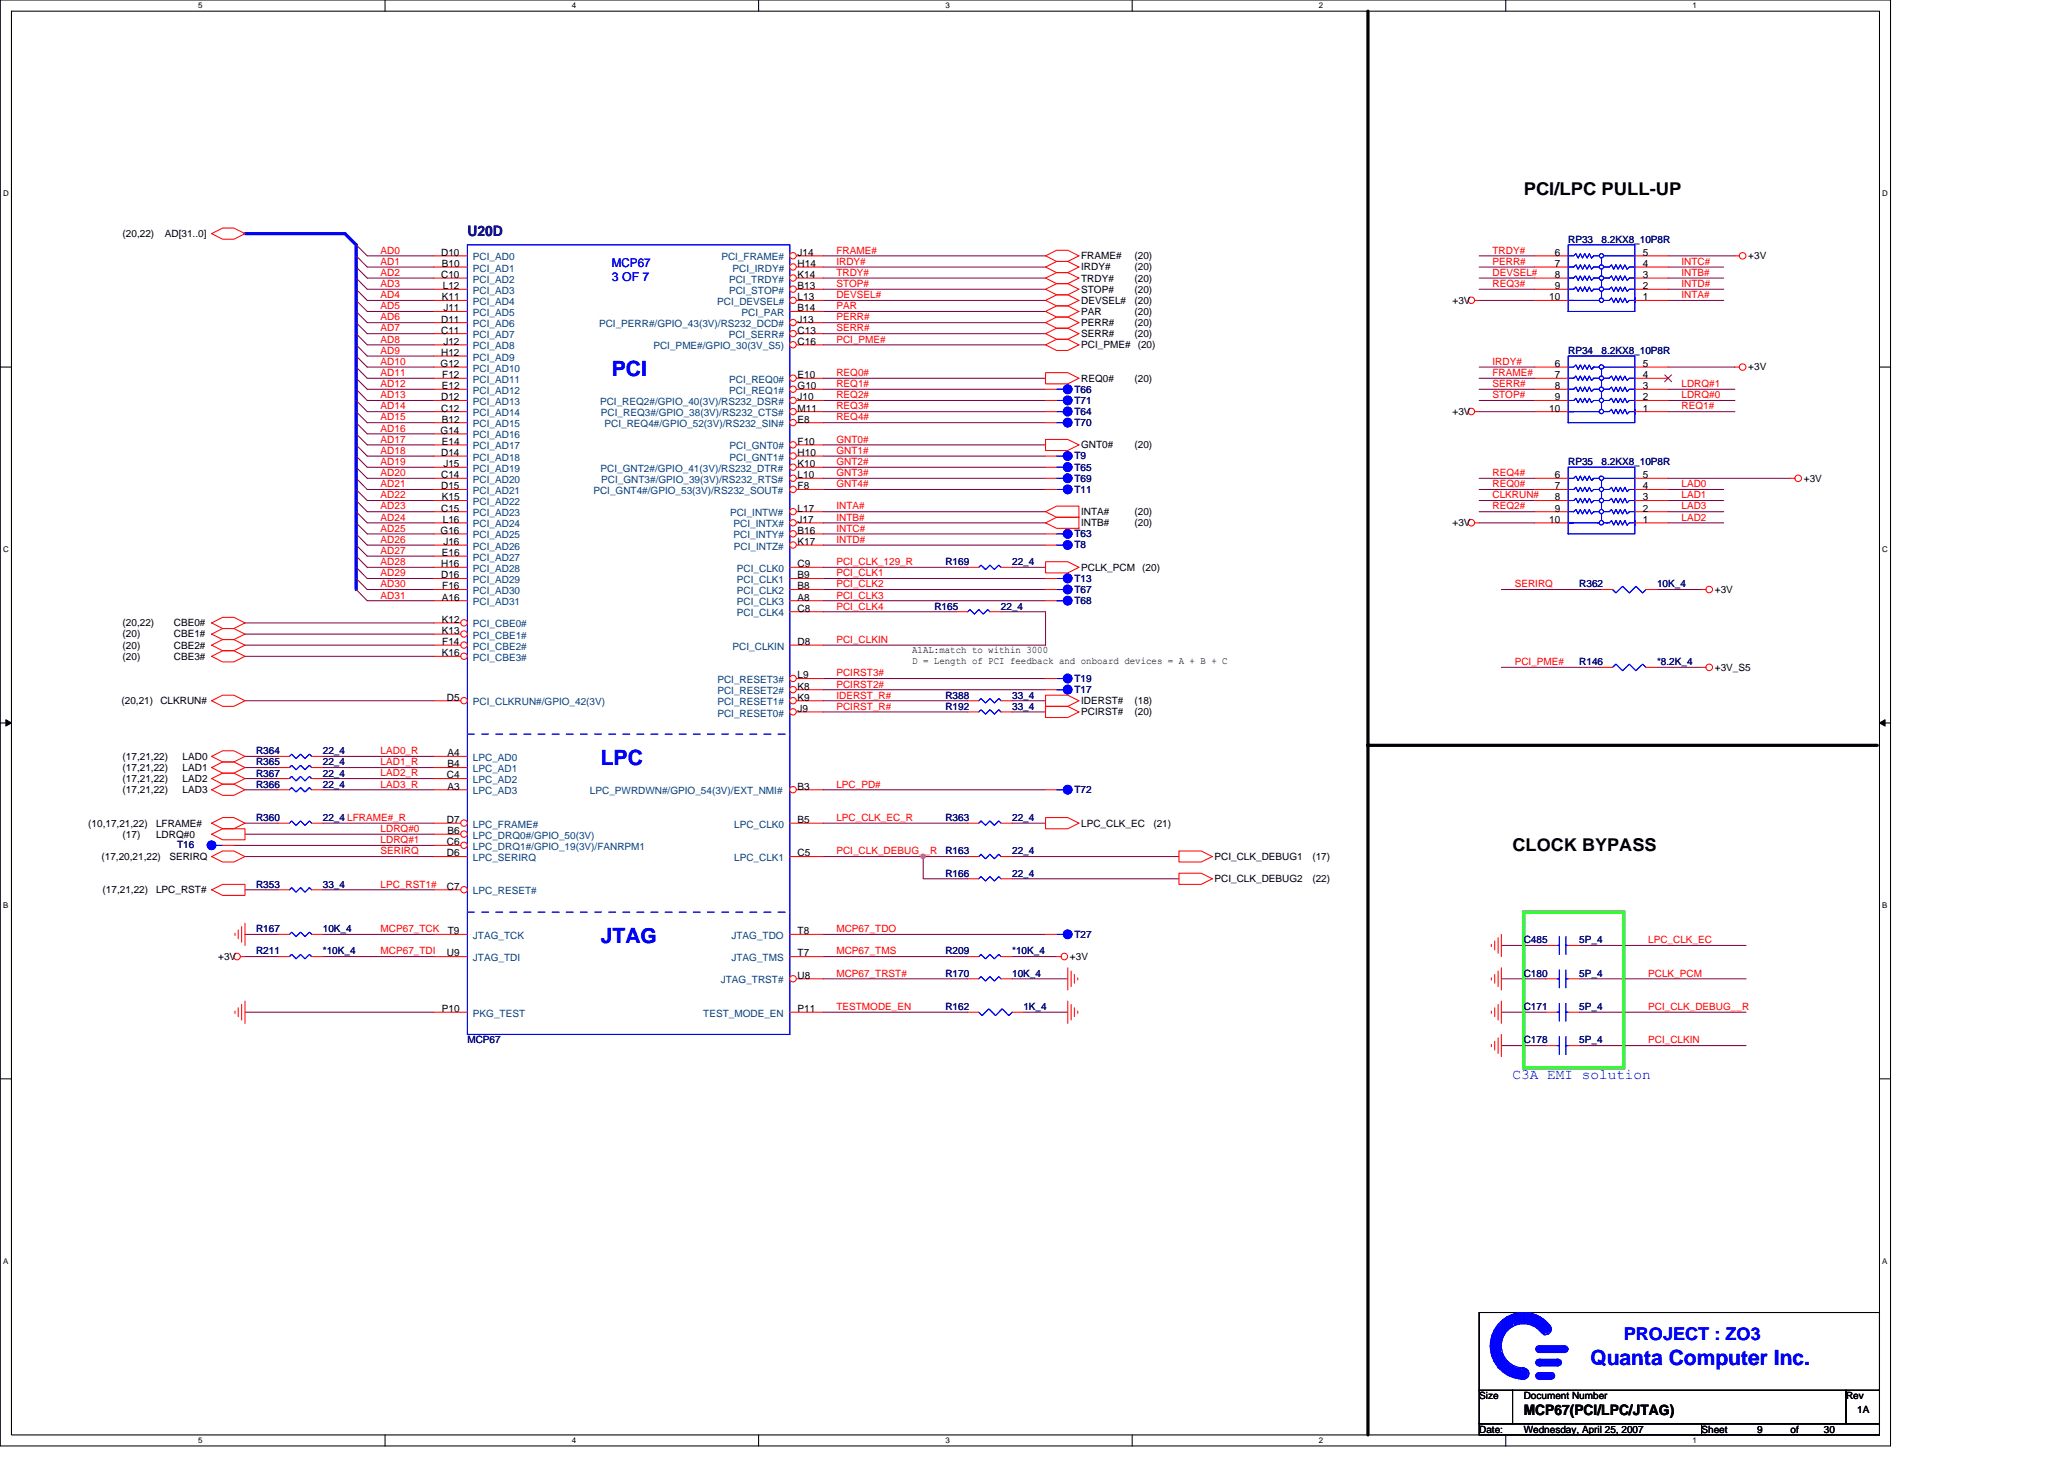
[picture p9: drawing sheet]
<svg xmlns="http://www.w3.org/2000/svg" width="297mm" height="210mm" viewBox="0 0 297 210" stroke-linecap="round" stroke-linejoin="round" font-family="sans-serif">
<path d="M0 0h272.1v208h-272.1zM1.6 1.6h268.9v204.8h-268.9z" fill="none" stroke="#000" stroke-width=".15"/>
<g fill="#fff">
<path d="M28.5 .2h.6v1.2h-.6z"/>
<path d="M28.5 206.6h.6v1.3h-.6z"/>
</g>
<path d="M55.4 0v1.6M55.4 206.4v1.6" fill="none" stroke="#000" stroke-width=".15"/>
<g fill="#fff">
<path d="M82.3 .2h.6v1.2h-.6z"/>
<path d="M82.3 206.6h.6v1.3h-.6z"/>
</g>
<path d="M109.2 0v1.6M109.2 206.4v1.6" fill="none" stroke="#000" stroke-width=".15"/>
<g fill="#fff">
<path d="M136.1 .2h.6v1.2h-.6z"/>
<path d="M136.1 206.6h.6v1.3h-.6z"/>
</g>
<path d="M162.9 0v1.6M162.9 206.4v1.6" fill="none" stroke="#000" stroke-width=".15"/>
<g fill="#fff">
<path d="M189.8 .2h.6v1.2h-.6z"/>
<path d="M189.8 206.6h.6v1.3h-.6z"/>
</g>
<path d="M216.7 0v1.6M216.7 206.4v1.6" fill="none" stroke="#000" stroke-width=".15"/>
<g fill="#fff">
<path d="M243.6 .2h.6v1.2h-.6z"/>
<path d="M243.6 206.6h.6v1.3h-.6z"/>
<path d="M.4 27.2h.8v1.3h-.8z"/>
<path d="M270.9 27.2h.8v1.3h-.8z"/>
<path d="M.4 78.4h.8v1.3h-.8z"/>
<path d="M270.9 78.4h.8v1.3h-.8z"/>
</g>
<path d="M0 52.8h1.6M270.5 52.8h1.6" fill="none" stroke="#000" stroke-width=".15"/>
<g fill="#fff">
<path d="M.4 129.6h.8v1.3h-.8z"/>
<path d="M270.9 129.6h.7v1.3h-.7z"/>
</g>
<path d="M0 104h1.6M270.5 104h1.6" fill="none" stroke="#000" stroke-width=".15"/>
<path d="M.8 103.5l.8 .5-.8 .5zM270.5 104l.8-.5v1z" fill="#000" stroke="#000" stroke-width=".14"/>
<g fill="#fff">
<path d="M.4 180.8h.8v1.3h-.8z"/>
<path d="M270.9 180.8h.7v1.3h-.7z"/>
</g>
<path d="M0 155.2h1.6M270.5 155.2h1.6M212.9 188.8h57.6v11.2h-57.6zM212.9 204.8h32v1.6h-32zM212.9 200h4.8v4.8h-4.8zM217.7 200h48v4.8h-48zM244.9 204.8h25.6v1.6h-25.6zM265.7 200h4.8v4.8h-4.8z" fill="none" stroke="#000" stroke-width=".15"/>
<g fill="none" stroke="#800040" stroke-width=".15">
<path d="M51.3 38.4l1.5 1.6h9.7M51.3 36.8l1.5 1.6h9.7M51.3 35.2l1.5 1.6h9.7M118.5 38.4h32M118.5 36.8h32M212.9 38.4h8M212.9 36.8h8M240.1 38.4h8M240.1 36.8h9.6M51.3 41.6l1.5 1.6h9.7M51.3 40l1.5 1.6h9.7M51.3 48l1.5 1.6h9.7"/>
<path d="M51.3 59.2l1.5 1.6h9.7M51.3 54.4l1.5 1.6h9.7M51.3 44.8l1.5 1.6h9.7M51.3 56l1.5 1.6h9.7M51.3 46.4l1.5 1.6h9.7M51.3 52.8l1.5 1.6h9.7M51.3 51.2l1.5 1.6h9.7M51.3 43.2l1.5 1.6h9.7M51.3 57.6l1.5 1.6h9.7M51.3 49.6l1.5 1.6h9.7M118.5 43.2h32M118.5 41.6h32"/>
<path d="M118.5 40h32M118.5 49.6h32M118.5 56h32M118.5 46.4h32M118.5 57.6h32M118.5 48h32M118.5 54.4h32M118.5 44.8h32M118.5 59.2h32M212.9 43.2h8M212.9 41.6h8M212.9 40h8"/>
<path d="M212.9 56h8M212.9 57.6h8M212.9 54.4h8M212.9 52.8h8M212.9 59.2h8M240.1 43.2h8M240.1 41.6h8M240.1 40h8M240.1 56h9.6M240.1 57.6h9.6M240.1 52.8h9.6M240.1 59.2h9.6"/>
<path d="M51.3 64l1.5 1.6h9.7M51.3 62.4l1.5 1.6h9.7M51.3 68.8l1.5 1.6h9.7M51.3 60.8l1.5 1.6h9.7M51.3 65.6l1.5 1.6h9.7M51.3 76.8l1.5 1.6h9.7M51.3 72l1.5 1.6h9.7M51.3 73.6l1.5 1.6h9.7M51.3 75.2l1.5 1.6h9.7M51.3 70.4l1.5 1.6h9.7M51.3 67.2l1.5 1.6h9.7M51.3 78.4l1.5 1.6h9.7"/>
<path d="M118.5 65.6h32M118.5 64h32M118.5 70.4h32M118.5 67.2h32M118.5 60.8h32M118.5 78.4h32M118.5 73.6h32M118.5 75.2h32M118.5 76.8h32M118.5 68.8h32M212.9 70.4h8M212.9 73.6h8"/>
<path d="M212.9 75.2h8M212.9 72h8M212.9 68.8h8M240.1 70.4h8M240.1 73.6h8M240.1 75.2h8M240.1 72h8M240.1 68.8h17.6M35.3 94.4h27.2M35.3 92.8h27.2M35.3 91.2h27.2M35.3 89.6h27.2"/>
<path d="M51.3 81.6l1.5 1.6h9.7M51.3 80l1.5 1.6h9.7M51.3 84.8l1.5 1.6h9.7M51.3 83.2l1.5 1.6h9.7M118.5 88h19.2M118.5 83.2h32M118.5 97.6h32M118.5 81.6h20.8M118.5 99.2h32M118.5 86.4h32M118.5 84.8h32M144.1 88h6.4v4.8h-32"/>
<path d="M145.7 81.6h4.8M216.1 96h14.4M216.1 84.8h14.4M238.5 96h6.4M238.5 84.8h6.4M35.3 110.4h4.7M35.3 100.8h27.2M35.3 113.6h4.7M35.3 118.4h4.7M35.3 112h4.7M35.3 108.8h4.7M46.5 110.4h16"/>
<path d="M46.5 113.6h16M46.5 118.4h16M46.5 112h16M46.5 108.8h16M118.5 100.8h20.8M118.5 113.6h32M118.5 118.4h20.8M118.5 102.4h20.8M145.7 100.8h4.8M145.7 118.4h4.8M145.7 102.4h4.8M33.7 121.6h28.8"/>
<path d="M35.3 123.2h27.2M35.3 134.4h4.7M35.3 120h27.2M35.3 137.6h4.7M35.3 128h4.7M46.5 134.4h16M46.5 137.6h16M46.5 128h16M118.5 123.2h14.4M118.5 134.4h32M118.5 137.6h20.8M139.3 123.2h-6.4v3.2h6.4"/>
<path d="M145.7 123.2h24M145.7 137.6h6.4M145.7 126.4h24M216.1 136h6.4M227.3 136h24M35.3 145.6h27.2M118.5 145.6h20.8M118.5 140.8h20.8M145.7 140.8h8M147.3 145.6h6.4M216.1 150.4h6.4M216.1 145.6h6.4"/>
<path d="M216.1 140.8h6.4M227.3 150.4h24M227.3 145.6h24M227.3 140.8h24"/>
</g>
<path d="M35.3 33.6h14.4l1.6 1.6v49.6" fill="none" stroke="#00f" stroke-width=".47"/>
<circle cx="132.8" cy="123.2" r=".32" fill="#f0f" stroke="#f0f" stroke-width=".15"/>
<g fill="none" stroke="#f00" stroke-width=".15">
<path d="M30.5 33.6l1.5-.8h1.7l1.6 .8-1.6 .8h-1.7zM62.5 36.8h4.8M62.5 38.4h4.8M150.5 38.4l1.6-.8h1.6l1.6 .8-1.6 .8h-1.6zM150.5 36.8l1.6-.8h1.6l1.6 .8-1.6 .8h-1.6zM220.9 36.8h4.8M220.9 38.4h4.8M235.3 36.8h4.8M235.3 38.4h4.8M249.7 36.8h.6M62.5 43.2h4.8M62.5 59.2h4.8"/>
<path d="M62.5 52.8h4.8M62.5 57.6h4.8M62.5 41.6h4.8M62.5 40h4.8M62.5 56h4.8M62.5 54.4h4.8M62.5 44.8h4.8M62.5 46.4h4.8M62.5 48h4.8M62.5 49.6h4.8M62.5 51.2h4.8M150.5 49.6l1.6-.8h1.6l1.6 .8-1.6 .8h-1.6z"/>
<path d="M150.5 43.2l1.6-.8h1.6l1.6 .8-1.6 .8h-1.6zM150.5 40l1.6-.8h1.6l1.6 .8-1.6 .8h-1.6zM150.5 44.8l1.6-.8h1.6l1.6 .8-1.6 .8h-1.6zM150.5 53.6h3.2l1.6 .8-1.6 .8h-3.2zM150.5 41.6l1.6-.8h1.6l1.6 .8-1.6 .8h-1.6zM150.5 48l1.6-.8h1.6l1.6 .8-1.6 .8h-1.6zM150.5 46.4l1.6-.8h1.6l1.6 .8-1.6 .8h-1.6zM150.5 57.6h1.6M150.5 56h1.6M212.2 43.2h.7M212.2 59.2h.7M220.9 43.2h4.8"/>
<path d="M220.9 59.2h4.8M220.9 52.8h4.8M220.9 57.6h4.8M220.9 41.6h4.8M220.9 40h4.8M220.9 56h4.8M220.9 54.4h4.8M235.3 43.2h4.8M235.3 59.2h4.8M235.3 52.8h4.8M235.3 57.6h4.8M235.3 41.6h4.8"/>
<path d="M235.3 40h4.8M235.3 56h4.8M235.3 54.4h4.8M249.7 52.8h.6M62.5 68.8h4.8M62.5 75.2h4.8M62.5 78.4h4.8M62.5 73.6h4.8M62.5 72h4.8M62.5 70.4h4.8M62.5 76.8h4.8M62.5 60.8h4.8"/>
<path d="M62.5 65.6h4.8M62.5 62.4h4.8M62.5 64h4.8M62.5 67.2h4.8M150.5 73.6l1.6-.8h3.2v1.6h-3.2zM150.5 63.2h3.2l1.6 .8-1.6 .8h-3.2zM150.5 75.2l1.6-.8h3.2v1.6h-3.2zM150.5 68.8h1.6M150.5 78.4h1.6M150.5 76.8h1.6M150.5 60.8h1.6M150.5 65.6h1.6"/>
<path d="M212.2 75.2h.7M220.9 68.8h4.8M220.9 75.2h4.8M220.9 73.6h4.8M220.9 72h4.8M220.9 70.4h4.8M235.3 68.8h4.8M235.3 75.2h4.8M235.3 73.6h4.8M235.3 72h4.8M235.3 70.4h4.8M257.7 68.8h.6"/>
<path d="M30.5 89.6l1.5-.8h1.7l1.6 .8-1.6 .8h-1.7zM30.5 91.2l1.5-.8h1.7l1.6 .8-1.6 .8h-1.7zM30.5 92.8l1.5-.8h1.7l1.6 .8-1.6 .8h-1.7zM30.5 94.4l1.5-.8h1.7l1.6 .8-1.6 .8h-1.7zM62.5 84.8h4.8M62.5 83.2h4.8M62.5 80h4.8M62.5 81.6h4.8M62.5 86.4h4.8M150.5 80.8h3.2l1.6 .8-1.6 .8h-3.2zM150.5 97.6h1.6M150.5 83.2h1.6"/>
<path d="M230.5 96h1.6M236.9 96h1.6M244.9 96h.6M244.9 84.8h.6M30.5 112l1.5-.8h1.7l1.6 .8-1.6 .8h-1.7zM30.5 108.8l1.5-.8h1.7l1.6 .8-1.6 .8h-1.7zM30.5 113.6l1.5-.8h1.7l1.6 .8-1.6 .8h-1.7zM30.5 118.4l1.5-.8h1.7l1.6 .8-1.6 .8h-1.7zM30.5 100.8l1.5-.8h1.7l1.6 .8-1.6 .8h-1.7zM30.5 110.4l1.5-.8h1.7l1.6 .8-1.6 .8h-1.7zM40 113.6h1.7M40 118.4h1.7"/>
<path d="M40 108.8h1.7M44.8 113.6h1.7M44.8 118.4h1.7M44.8 108.8h1.7M150.5 100h3.2l1.6 .8-1.6 .8h-3.2zM150.5 101.6h3.2l1.6 .8-1.6 .8h-3.2zM150.5 117.6h3.2l1.6 .8-1.6 .8h-3.2zM150.5 113.6h1.6M30.5 128l1.5-.8h3.3v1.6h-3.3zM30.5 123.2l1.5-.8h1.7l1.6 .8-1.6 .8h-1.7zM30.5 120l1.5-.8h3.3v1.6h-3.3zM32 121.6h1.7"/>
<path d="M33.8 134.3v.3M34.3 133.8v1.3M34.6 137.6h.7M34.8 133.3v2.3M35.3 132.8v3.2M40 134.4h1.7M44.8 134.4h1.7M139.3 123.2h1.6M139.3 126.4h1.6M144.1 123.2h1.6M144.1 126.4h1.6M152.1 137.6h.6"/>
<path d="M153.7 139.2v3.2M154.2 139.7v2.2M169.7 122.4h3.2l1.6 .8-1.6 .8h-3.2zM169.7 125.6h3.2l1.6 .8-1.6 .8h-3.2zM214.6 135.9v.3M215.1 135.4v1.3M215.6 134.9v2.2M215.6 139.7v2.2M216.1 134.4v3.2M216.1 139.2v3.2M222.5 136h1.6M225.7 136h1.6"/>
<path d="M33.8 145.5v.3M34.3 145v1.3M34.8 144.5v2.2M35.3 144v3.2M139.3 140.8h1.6M139.3 145.6h1.6M144.1 140.8h1.6M145.7 145.6h1.6M153.7 144v3.2M154.2 144.5v2.2M154.6 140.2v1.3M154.6 145v1.3"/>
<path d="M155.1 140.7v.3M155.1 145.5v.3M214.6 140.7v.3M214.6 145.5v.3M214.6 150.3v.3M215.1 140.2v1.3M215.1 145v1.3M215.1 149.8v1.3M215.6 144.5v2.2M215.6 149.3v2.3M216.1 144v3.2M216.1 148.8v3.2"/>
<circle cx="250.8" cy="36.8" r=".47"/>
<circle cx="211.7" cy="43.2" r=".47"/>
<circle cx="211.7" cy="59.2" r=".47"/>
<circle cx="250.8" cy="52.8" r=".47"/>
<circle cx="211.7" cy="75.2" r=".47"/>
<circle cx="258.8" cy="68.8" r=".47"/>
<circle cx="246" cy="96" r=".47"/>
<circle cx="246" cy="84.8" r=".47"/>
<circle cx="34.1" cy="137.6" r=".47"/>
<circle cx="153.2" cy="137.6" r=".47"/>
</g>
<path d="M196.9 1.6v204.8M196.9 107.2h73.3" fill="none" stroke="#000" stroke-width=".47"/>
<path d="M219.3 131.2h14.4v22.4h-14.4z" fill="none" stroke="#0f0" stroke-width=".47"/>
<g fill="#00f" stroke="#00f" stroke-width=".15">
<circle cx="153.7" cy="97.6" r=".62"/>
<circle cx="153.7" cy="83.2" r=".63"/>
<circle cx="153.7" cy="78.4" r=".62"/>
<circle cx="153.7" cy="68.8" r=".62"/>
<circle cx="153.7" cy="76.8" r=".62"/>
<circle cx="153.7" cy="57.6" r=".62"/>
<circle cx="153.7" cy="60.8" r=".62"/>
<circle cx="153.7" cy="56" r=".63"/>
<circle cx="153.7" cy="113.6" r=".62"/>
<circle cx="153.7" cy="65.6" r=".62"/>
<circle cx="30.4" cy="121.6" r=".62"/>
</g>
<g fill="none" stroke="#00f" stroke-width=".15">
<path d="M67.3 35.2h46.4v113.6h-46.4zM225.7 36.8h.8l.3-.3 .3 .6 .3-.6 .4 .6 .3-.6 .3 .6 .3-.6 .3 .6M225.7 38.4h.8l.3-.3 .3 .6 .3-.6 .4 .6 .3-.6 .3 .6 .3-.6 .3 .6 .4-.3h.8M225.7 35.2h9.6v9.6h-9.6zM229.4 36.8l-.4 .3 .4-.3h.8M230.5 37.1v1M230.5 38.7v1M230.8 38.4h.8l.3-.3 .3 .6 .4-.6 .3 .6 .3-.6 .3 .6 .3-.6 .4 .6 .3-.3h.8M230.8 36.8h4.5M152.1 57.6h.9M152.1 56h.9M225.7 40h.8l.3-.3 .3 .6 .3-.6 .4 .6 .3-.6 .3 .6 .3-.6 .3 .6 .4-.3h.8"/>
<path d="M225.7 41.6h.8l.3-.3 .3 .6 .3-.6 .4 .6 .3-.6 .3 .6 .3-.6 .3 .6 .4-.3h.8M225.7 52.8h.8l.3-.3 .3 .6 .3-.6 .4 .6 .3-.6 .3 .6 .3-.6 .3 .6M225.7 54.4h.8l.3-.3 .3 .6 .3-.6 .4 .6 .3-.6 .3 .6 .3-.6 .3 .6 .4-.3h.8M225.7 56h.8l.3-.3 .3 .6 .3-.6 .4 .6 .3-.6 .3 .6 .3-.6 .3 .6 .4-.3h.8M225.7 57.6h.8l.3-.3 .3 .6 .3-.6 .4 .6 .3-.6 .3 .6 .3-.6 .3 .6 .4-.3h.8M225.7 51.2h9.6v9.6h-9.6zM225.7 43.2h4.5M225.7 59.2h4.5M229.4 52.8l-.4 .3 .4-.3h.8M230.5 40.3v1M230.5 41.9v1M230.5 53.1v1"/>
<path d="M230.5 54.7v1M230.5 56.3v1M230.5 57.9v1M230.8 43.2h.8l.3-.3 .3 .6 .4-.6 .3 .6 .3-.6 .3 .6 .3-.6 .4 .6 .3-.3h.8v-.3v.6M230.8 41.6h.8l.3-.3 .3 .6 .4-.6 .3 .6 .3-.6 .3 .6 .3-.6 .4 .6 .3-.3h.8M230.8 40h.8l.3-.3 .3 .6 .4-.6 .3 .6 .3-.6 .3 .6 .3-.6 .4 .6 .3-.3h.8M230.8 59.2h.8l.3-.3 .3 .6 .4-.6 .3 .6 .3-.6 .3 .6 .3-.6 .4 .6 .3-.3h.8v-.3v.6M230.8 57.6h.8l.3-.3 .3 .6 .4-.6 .3 .6 .3-.6 .3 .6 .3-.6 .4 .6 .3-.3h.8M230.8 56h.8l.3-.3 .3 .6 .4-.6 .3 .6 .3-.6 .3 .6 .3-.6 .4 .6 .3-.3h.8M230.8 54.4h.8l.3-.3 .3 .6 .4-.6 .3 .6 .3-.6 .3 .6 .3-.6 .4 .6 .3-.3h.8M230.8 52.8h4.5M152.1 78.4h.9"/>
<path d="M152.1 68.8h.9M152.1 76.8h.9M152.1 60.8h.9M152.1 65.6h.9M225.7 68.8h.8l.3-.3 .3 .6 .3-.6 .4 .6 .3-.6 .3 .6 .3-.6 .3 .6M225.7 70.4h.8l.3-.3 .3 .6 .3-.6 .4 .6 .3-.6 .3 .6 .3-.6 .3 .6 .4-.3h.8M225.7 72h.8l.3-.3 .3 .6 .3-.6 .4 .6 .3-.6 .3 .6 .3-.6 .3 .6 .4-.3h.8M225.7 73.6h.8l.3-.3 .3 .6 .3-.6 .4 .6 .3-.6 .3 .6 .3-.6 .3 .6 .4-.3h.8M225.7 67.2h9.6v9.6h-9.6zM225.7 75.2h4.5M229.4 68.8l-.4 .3 .4-.3h.8M230.5 69.1v1"/>
<path d="M230.5 70.7v1M230.5 72.3v1M230.5 73.9v1M230.8 75.2h.8l.3-.3 .3 .6 .4-.6 .3 .6 .3-.6 .3 .6 .3-.6 .4 .6 .3-.3h.8v-.3v.6M230.8 73.6h.8l.3-.3 .3 .6 .4-.6 .3 .6 .3-.6 .3 .6 .3-.6 .4 .6 .3-.3h.8M230.8 72h.8l.3-.3 .3 .6 .4-.6 .3 .6 .3-.6 .3 .6 .3-.6 .4 .6 .3-.3h.8M230.8 70.4h.8l.3-.3 .3 .6 .4-.6 .3 .6 .3-.6 .3 .6 .3-.6 .4 .6 .3-.3h.8M230.8 68.8h4.5M152.1 97.6h.9M152.1 83.2h.9M232.1 96l.5-.5 .9 1 1-1 .9 1 1-1 .5 .5M41.7 113.6l.3-.3 .6 .6 .7-.6 .6 .6 .6-.6 .3 .3"/>
<path d="M41.7 118.4l.3-.3 .6 .6 .7-.6 .6 .6 .6-.6 .3 .3M41.7 108.8l.3-.3 .6 .6 .7-.6 .6 .6 .6-.6 .3 .3M152.1 113.6h.9M31.1 121.6h.9M41.7 134.4l.3-.3 .6 .6 .7-.6 .6 .6 .6-.6 .3 .3M140.9 123.2l.3-.3 .6 .6 .7-.6 .6 .6 .6-.6 .4 .3M140.9 126.4l.3-.3 .6 .6 .7-.6 .6 .6 .6-.6 .4 .3M224.1 136h.3M224.4 134.7v2.6M225.4 136h.3M225.4 134.7v2.6M140.9 140.8l.3-.3 .6 .6 .7-.6 .6 .6 .6-.6 .4 .3"/>
<path d="M140.9 145.6l.4 .5 1-1 1 1 .9-1 1 1 .5-.5M214.6 192.5v2.3l.2 .4v-3.2l.1-.3v4l.2 .2v-4.5l.2-.3v5.1l.1 .2v-5.5l.2-.1v6M215.7 196.8v-6.2l.2-.2v6.6h.2v-2.4l.1 .3v2.2l.2 .2v-2.1l.2 .4v1.9l.1 .1v-1.9l.2 .2v1.9h.1v-1.8l.2 .2v1.8h.2v-1.6l.1 .1v1.5l.2 .1v-1.6l.1 .2v1.4h.2v-1.3M216.1 190.1v2.7l.1-.4v-2.3l.2-.2v2.1l.2-.1v-2.1l.1-.2v2l.2-.2v-1.9h.1v1.7l.2-.1v-1.6l.2-.2v1.6l.1-.1v-1.5l.2-.2v1.7M217.8 189.1l.2-.1v1.6l-.2-.2zM218 196.7v.1h.2v1.3h.1v-1.3h.2v1.5h-.3l.4-1.5v1.5l.2-.2v-1.3l.1 .3v1.2h.2v-1.3h.2v1.3h.1v-1.3h.2v1.3l.1-.2v-1l.2 .2v.7M218 190.2l1.3-.3a3.6 3.6 0 0 1 3.1 1.8M218 189.8l1.3-.2a4 4 0 0 1 3.6 2.3M218 189.7l1.3-.2a4.1 4.1 0 0 1 3.6 2.1M218 189.5l1.3-.2a4.3 4.3 0 0 1 3.8 2.3M218 190.5l1.3-.2a3.4 3.4 0 0 1 2.9 1.8M218 190.3l1.3-.2a3.5 3.5 0 0 1 3.1 1.9"/>
<path d="M218 190l1.3-.2a3.8 3.8 0 0 1 3.4 2.1M218.1 189.3l1.2-.2a4.4 4.4 0 0 1 3.9 2.4M218.1 189.1l1.2-.1a4.6 4.6 0 0 1 3.9 2.3M218.2 189.1v1.3M221.2 193.8h4.3v.2h-4.5v.1h4.7l-.2 .2h-4.3l.2 .1h4.1M221.2 195.7h3.4v.2h-3.4l-.2 .1h3.7l-.1 .2h-3.6l.4 .2h3M221.2 197.6h2.4v.2h-2.6v.2h2.7l-.1 .1h-2.6l.4 .2h2.2M221.5 197.5h1.8M221.5 198.4h1.8M221.5 196.5h2.7M221.5 195.6h2.7M221.5 194.6h3.7"/>
<path d="M221.5 193.6h3.7M221.7 191.6a3.2 3.2 0 0 0-2.4-1.2 3.2 3.2 0 0 0-3.2 3.3v-.1a3.2 3.2 0 0 0 3.2 3.2M223 190.6a4.7 4.7 0 0 0-3.7-1.8 4.8 4.8 0 0 0-4.8 4.9v-.1a4.8 4.8 0 0 0 4.8 4.8"/>
<circle cx="230.5" cy="38.4" r=".31"/>
<circle cx="230.5" cy="36.8" r=".31"/>
<circle cx="230.5" cy="56" r=".32"/>
<circle cx="230.5" cy="43.2" r=".32"/>
<circle cx="230.5" cy="59.2" r=".32"/>
<circle cx="230.5" cy="40" r=".32"/>
<circle cx="230.5" cy="57.6" r=".31"/>
<circle cx="230.5" cy="41.6" r=".31"/>
<circle cx="230.5" cy="54.4" r=".31"/>
<circle cx="230.5" cy="52.8" r=".31"/>
<circle cx="230.5" cy="75.2" r=".32"/>
<circle cx="230.5" cy="72" r=".32"/>
<circle cx="230.5" cy="73.6" r=".31"/>
<circle cx="230.5" cy="70.4" r=".31"/>
<circle cx="230.5" cy="68.8" r=".31"/>
<circle cx="219.3" cy="197.6" r=".79"/>
<circle cx="221.5" cy="197.9" r=".47"/>
<circle cx="221.5" cy="194.1" r=".47"/>
<circle cx="221.5" cy="196" r=".47"/>
<circle cx="222.5" cy="191.2" r=".79"/>
<circle cx="223.3" cy="197.9" r=".47"/>
<circle cx="224.2" cy="196" r=".47"/>
<circle cx="225.2" cy="194.1" r=".47"/>
</g>
<path d="M239.6 53.9l1 1M240.6 53.9l-1 1" fill="none" stroke="#804000" stroke-width=".14"/>
<path d="M67.3 105.6h46.4M113.7 105.6h.1M67.3 131.2h46.4M113.7 131.2h.1" fill="none" stroke="#fff" stroke-width=".14" stroke-dasharray="1 1 1 1 1 1 1 1"/>
<path d="M67.3 105.6h46.4M113.7 105.6h.1M67.3 131.2h46.4M113.7 131.2h.1" fill="none" stroke="#00f" stroke-width=".14" stroke-dasharray="1 1 1 1 1 1 1 1"/>
<circle cx="66.8" cy="89.6" r=".46" fill="#fff" stroke="#f00" stroke-width=".15"/>
<path d="M62.5 89.6h3.8" fill="none" stroke="#f00" stroke-width=".15"/>
<circle cx="66.8" cy="91.2" r=".46" fill="#fff" stroke="#f00" stroke-width=".15"/>
<path d="M62.5 91.2h3.8" fill="none" stroke="#f00" stroke-width=".15"/>
<circle cx="66.8" cy="92.8" r=".46" fill="#fff" stroke="#f00" stroke-width=".15"/>
<path d="M62.5 92.8h3.8" fill="none" stroke="#f00" stroke-width=".15"/>
<circle cx="66.8" cy="94.4" r=".46" fill="#fff" stroke="#f00" stroke-width=".15"/>
<path d="M62.5 94.4h3.8" fill="none" stroke="#f00" stroke-width=".15"/>
<circle cx="114.1" cy="36.8" r=".46" fill="#fff" stroke="#f00" stroke-width=".15"/>
<path d="M114.6 36.8h3.9" fill="none" stroke="#f00" stroke-width=".15"/>
<circle cx="114.1" cy="38.4" r=".46" fill="#fff" stroke="#f00" stroke-width=".15"/>
<path d="M114.6 38.4h3.9" fill="none" stroke="#f00" stroke-width=".15"/>
<circle cx="114.1" cy="40" r=".46" fill="#fff" stroke="#f00" stroke-width=".15"/>
<path d="M114.6 40h3.9" fill="none" stroke="#f00" stroke-width=".15"/>
<circle cx="114.1" cy="41.6" r=".46" fill="#fff" stroke="#f00" stroke-width=".15"/>
<path d="M114.6 41.6h3.9" fill="none" stroke="#f00" stroke-width=".15"/>
<circle cx="114.1" cy="43.2" r=".46" fill="#fff" stroke="#f00" stroke-width=".15"/>
<path d="M113.7 44.8h4.8M114.6 43.2h3.9" fill="none" stroke="#f00" stroke-width=".15"/>
<circle cx="114.1" cy="46.4" r=".46" fill="#fff" stroke="#f00" stroke-width=".15"/>
<path d="M114.6 46.4h3.9" fill="none" stroke="#f00" stroke-width=".15"/>
<circle cx="114.1" cy="48" r=".46" fill="#fff" stroke="#f00" stroke-width=".15"/>
<path d="M114.6 48h3.9" fill="none" stroke="#f00" stroke-width=".15"/>
<circle cx="114.1" cy="49.6" r=".46" fill="#fff" stroke="#f00" stroke-width=".15"/>
<path d="M114.6 49.6h3.9" fill="none" stroke="#f00" stroke-width=".15"/>
<circle cx="66.8" cy="100.8" r=".46" fill="#fff" stroke="#f00" stroke-width=".15"/>
<path d="M62.5 100.8h3.8" fill="none" stroke="#f00" stroke-width=".15"/>
<circle cx="114.1" cy="54.4" r=".46" fill="#fff" stroke="#f00" stroke-width=".15"/>
<path d="M114.6 54.4h3.9" fill="none" stroke="#f00" stroke-width=".15"/>
<circle cx="114.1" cy="56" r=".46" fill="#fff" stroke="#f00" stroke-width=".15"/>
<path d="M114.6 56h3.9" fill="none" stroke="#f00" stroke-width=".15"/>
<circle cx="114.1" cy="57.6" r=".46" fill="#fff" stroke="#f00" stroke-width=".15"/>
<path d="M114.6 57.6h3.9" fill="none" stroke="#f00" stroke-width=".15"/>
<circle cx="114.1" cy="59.2" r=".46" fill="#fff" stroke="#f00" stroke-width=".15"/>
<path d="M114.6 59.2h3.9" fill="none" stroke="#f00" stroke-width=".15"/>
<circle cx="114.1" cy="60.8" r=".46" fill="#fff" stroke="#f00" stroke-width=".15"/>
<path d="M114.6 60.8h3.9" fill="none" stroke="#f00" stroke-width=".15"/>
<circle cx="114.1" cy="64" r=".46" fill="#fff" stroke="#f00" stroke-width=".15"/>
<path d="M114.6 64h3.9" fill="none" stroke="#f00" stroke-width=".15"/>
<circle cx="114.1" cy="65.6" r=".46" fill="#fff" stroke="#f00" stroke-width=".15"/>
<path d="M114.6 65.6h3.9" fill="none" stroke="#f00" stroke-width=".15"/>
<circle cx="114.1" cy="67.2" r=".46" fill="#fff" stroke="#f00" stroke-width=".15"/>
<path d="M114.6 67.2h3.9" fill="none" stroke="#f00" stroke-width=".15"/>
<circle cx="114.1" cy="68.8" r=".46" fill="#fff" stroke="#f00" stroke-width=".15"/>
<path d="M114.6 68.8h3.9" fill="none" stroke="#f00" stroke-width=".15"/>
<circle cx="114.1" cy="70.4" r=".46" fill="#fff" stroke="#f00" stroke-width=".15"/>
<path d="M114.6 70.4h3.9" fill="none" stroke="#f00" stroke-width=".15"/>
<circle cx="114.1" cy="73.6" r=".46" fill="#fff" stroke="#f00" stroke-width=".15"/>
<path d="M114.6 73.6h3.9" fill="none" stroke="#f00" stroke-width=".15"/>
<circle cx="114.1" cy="75.2" r=".46" fill="#fff" stroke="#f00" stroke-width=".15"/>
<path d="M114.6 75.2h3.9" fill="none" stroke="#f00" stroke-width=".15"/>
<circle cx="114.1" cy="76.8" r=".46" fill="#fff" stroke="#f00" stroke-width=".15"/>
<path d="M114.6 76.8h3.9" fill="none" stroke="#f00" stroke-width=".15"/>
<circle cx="114.1" cy="78.4" r=".46" fill="#fff" stroke="#f00" stroke-width=".15"/>
<path d="M114.6 78.4h3.9M113.7 81.6h4.8M113.7 83.2h4.8M113.7 84.8h4.8M113.7 86.4h4.8M113.7 88h4.8M113.7 92.8h4.8M62.5 108.8h4.8M62.5 110.4h4.8M62.5 112h4.8M62.5 113.6h4.8" fill="none" stroke="#f00" stroke-width=".15"/>
<circle cx="66.8" cy="118.4" r=".46" fill="#fff" stroke="#f00" stroke-width=".15"/>
<path d="M62.5 118.4h3.8" fill="none" stroke="#f00" stroke-width=".15"/>
<circle cx="66.8" cy="120" r=".46" fill="#fff" stroke="#f00" stroke-width=".15"/>
<path d="M62.5 120h3.8" fill="none" stroke="#f00" stroke-width=".15"/>
<circle cx="66.8" cy="121.6" r=".46" fill="#fff" stroke="#f00" stroke-width=".15"/>
<path d="M62.5 121.6h3.8M62.5 123.2h4.8" fill="none" stroke="#f00" stroke-width=".15"/>
<circle cx="114.1" cy="113.6" r=".46" fill="#fff" stroke="#f00" stroke-width=".15"/>
<path d="M113.7 118.4h4.8M114.6 113.6h3.9M113.7 123.2h4.8" fill="none" stroke="#f00" stroke-width=".15"/>
<circle cx="66.8" cy="128" r=".46" fill="#fff" stroke="#f00" stroke-width=".15"/>
<path d="M62.5 128h3.8M62.5 134.4h4.8M62.5 137.6h4.8M113.7 134.4h4.8M113.7 137.6h4.8" fill="none" stroke="#f00" stroke-width=".15"/>
<circle cx="114.1" cy="140.8" r=".46" fill="#fff" stroke="#f00" stroke-width=".15"/>
<path d="M114.6 140.8h3.9" fill="none" stroke="#f00" stroke-width=".15"/>
<circle cx="114.1" cy="97.6" r=".46" fill="#fff" stroke="#f00" stroke-width=".15"/>
<path d="M114.6 97.6h3.9" fill="none" stroke="#f00" stroke-width=".15"/>
<circle cx="114.1" cy="99.2" r=".46" fill="#fff" stroke="#f00" stroke-width=".15"/>
<path d="M114.6 99.2h3.9" fill="none" stroke="#f00" stroke-width=".15"/>
<circle cx="114.1" cy="100.8" r=".46" fill="#fff" stroke="#f00" stroke-width=".15"/>
<path d="M114.6 100.8h3.9" fill="none" stroke="#f00" stroke-width=".15"/>
<circle cx="114.1" cy="102.4" r=".46" fill="#fff" stroke="#f00" stroke-width=".15"/>
<g fill="none" stroke="#f00" stroke-width=".15">
<path d="M150.5 59.2h1.6M150.5 67.2h1.6M150.5 70.4h1.6M137.7 88h1.6M139.3 81.6h1.6M142.5 88h1.6M144.1 81.6h1.6M150.5 86.4h1.6M150.5 84.8h1.6M150.5 99.2h1.6M230.5 84.8h1.6M236.9 84.8h1.6"/>
<path d="M40 110.4h1.7M40 112h1.7M44.8 110.4h1.7M44.8 112h1.7M114.6 102.4h3.9M139.3 102.4h1.6M139.3 100.8h1.6M139.3 118.4h1.6M144.1 102.4h1.6M144.1 100.8h1.6M144.1 118.4h1.6M40 137.6h1.7"/>
<path d="M40 128h1.7M44.8 137.6h1.7M44.8 128h1.7M139.3 137.6h1.6M144.1 137.6h1.6M150.5 134.4h1.6M62.5 145.6h4.8M113.7 145.6h4.8M222.5 145.6h1.6M222.5 150.4h1.6M222.5 140.8h1.6M225.7 145.6h1.6"/>
<path d="M225.7 150.4h1.6M225.7 140.8h1.6"/>
</g>
<g fill="#00f" stroke="#00f" stroke-width=".15">
<circle cx="153.7" cy="86.4" r=".62"/>
<circle cx="153.7" cy="59.2" r=".63"/>
<circle cx="153.7" cy="134.4" r=".62"/>
<circle cx="153.7" cy="67.2" r=".63"/>
<circle cx="153.7" cy="84.8" r=".62"/>
<circle cx="153.7" cy="99.2" r=".63"/>
<circle cx="153.7" cy="70.4" r=".62"/>
</g>
<g fill="none" stroke="#00f" stroke-width=".15">
<path d="M152.1 59.2h.9M152.1 67.2h.9M152.1 70.4h.9M139.3 88l.3-.3 .6 .6 .7-.6 .6 .6 .7-.6 .3 .3M140.9 81.6l.3-.3 .6 .6 .7-.6 .6 .6 .6-.6 .4 .3M152.1 86.4h.9M152.1 84.8h.9M152.1 99.2h.9M232.1 84.8l.5 .5 .9-1 1 1 .9-1 1 1 .5-.5M41.7 110.4l.3-.3 .6 .6 .7-.6 .6 .6 .6-.6 .3 .3M41.7 112l.3-.3 .6 .7 .7-.7 .6 .7 .6-.7 .3 .3M140.9 102.4l.3-.3 .6 .6 .7-.6 .6 .6 .6-.6 .4 .3"/>
<path d="M140.9 100.8l.3-.3 .6 .6 .7-.6 .6 .6 .6-.6 .4 .3M140.9 118.4l.3-.3 .6 .6 .7-.6 .6 .6 .6-.6 .4 .3M41.7 128l.3-.3 .6 .7 .7-.7 .6 .7 .6-.7 .3 .3M41.7 137.6l.3-.3 .6 .6 .7-.6 .6 .6 .6-.6 .3 .3M140.9 137.6l.3-.3 .6 .6 .7-.6 .6 .6 .6-.6 .4 .3M152.1 134.4h.9M224.4 139.6v2.5M225.4 139.6v2.5M224.1 150.4h.3M224.1 145.6h.3M224.1 140.8h.3M224.4 144.4v2.5"/>
<path d="M224.4 149.1v2.6M225.4 150.4h.3M225.4 144.4v2.5M225.4 149.1v2.6M225.4 145.6h.3M225.4 140.8h.3"/>
</g>
<circle cx="132.8" cy="123.2" r=".32" fill="#f0f" stroke="#f0f" stroke-width=".15"/>
<g font-size="3" fill="#00f">
<text x="88" y="54">PCI</text>
<text x="86.5" y="110">LPC</text>
<text x="86.5" y="135.6">JTAG</text>
<text x="228.9" y="196.4">Quanta Computer Inc.</text>
</g>
<g font-size="2.5">
<text x="219.3" y="28">PCI/LPC PULL-UP</text>
<text x="217.7" y="122.4">CLOCK BYPASS</text>
</g>
<text font-size="2.5" fill="#00f" x="233.7" y="192.8">PROJECT : ZO3</text>
<text font-size="2.1" fill="#000080" x="67.3" y="33.9">U20D</text>
<text font-size="2.1" fill="#00f" x="217.7" y="155.3">C3A EMI solution</text>
<text font-size="2.1" x="219.3" y="203.6">MCP67(PCI/LPC/JTAG)</text>
<g font-size="1.8" fill="#00f">
<text x="88" y="38.4">MCP67</text>
<text x="88" y="40.4">3 OF 7</text>
</g>
<g font-size="1.4">
<text x="17.6" y="34.1">(20,22)</text>
<text x="23.7" y="34.1">AD[31..0]</text>
<text x="63.5" y="36.8">D10</text>
<text x="63.5" y="40">C10</text>
<text x="63.6" y="38.4">B10</text>
<text x="63.7" y="41.6">L12</text>
<text x="114.8" y="38.4">H14</text>
<text x="114.8" y="36.8">J14</text>
<text x="114.8" y="40">K14</text>
<text x="114.8" y="41.6">B13</text>
<text x="155.6" y="40.5">TRDY#</text>
<text x="155.6" y="38.9">IRDY#</text>
<text x="155.6" y="37.3">FRAME#</text>
<text x="163.3" y="40.5">(20)</text>
<text x="163.3" y="38.9">(20)</text>
<text x="163.3" y="37.3">(20)</text>
<text x="223.7" y="41.6">9</text>
<text x="223.7" y="40">8</text>
<text x="223.7" y="38.4">7</text>
<text x="223.7" y="36.8">6</text>
<text x="236.4" y="41.6">2</text>
<text x="236.4" y="40">3</text>
<text x="236.4" y="38.4">4</text>
<text x="236.4" y="36.8">5</text>
<text x="251.6" y="37.3">+3V</text>
<text x="63.5" y="46.4">D11</text>
<text x="63.5" y="48">C11</text>
<text x="63.6" y="43.2">K11</text>
<text x="63.8" y="44.8">J11</text>
<text x="114.8" y="43.2">L13</text>
<text x="114.8" y="48">C13</text>
<text x="114.8" y="44.8">B14</text>
<text x="114.8" y="46.4">J13</text>
<text x="155.6" y="43.7">DEVSEL#</text>
<text x="155.6" y="45.3">PAR</text>
<text x="155.6" y="42.1">STOP#</text>
<text x="155.6" y="46.9">PERR#</text>
<text x="163.3" y="46.9">(20)</text>
<text x="163.3" y="43.7">(20)</text>
<text x="163.3" y="45.3">(20)</text>
<text x="163.3" y="42.1">(20)</text>
<text x="209" y="43.7">+3V</text>
<text x="222.9" y="43.2">10</text>
<text x="236.4" y="43.2">1</text>
<text x="63.4" y="52.8">G12</text>
<text x="63.5" y="51.2">H12</text>
<text x="63.8" y="49.6">J12</text>
<text x="114.8" y="49.6">C16</text>
<text x="155.6" y="50.1">PCI_PME#</text>
<text x="155.6" y="48.5">SERR#</text>
<text x="163.3" y="48.5">(20)</text>
<text x="163.7" y="50.1">(20)</text>
<text x="223.7" y="52.8">6</text>
<text x="236.4" y="52.8">5</text>
<text x="251.6" y="53.3">+3V</text>
<text x="63.5" y="57.6">D12</text>
<text x="63.5" y="59.2">C12</text>
<text x="63.6" y="56">E12</text>
<text x="63.6" y="54.4">F12</text>
<text x="114.8" y="54.4">E10</text>
<text x="114.8" y="56">G10</text>
<text x="114.8" y="59.2">M11</text>
<text x="114.8" y="57.6">J10</text>
<text x="155.6" y="54.9">REQ0#</text>
<text x="163.3" y="54.9">(20)</text>
<text x="209" y="59.7">+3V</text>
<text x="222.9" y="59.2">10</text>
<text x="223.7" y="57.6">9</text>
<text x="223.7" y="56">8</text>
<text x="223.7" y="54.4">7</text>
<text x="236.4" y="59.2">1</text>
<text x="236.4" y="57.6">2</text>
<text x="236.4" y="56">3</text>
<text x="236.4" y="54.4">4</text>
<text x="63.4" y="62.4">G14</text>
<text x="63.5" y="65.6">D14</text>
<text x="63.6" y="60.8">B12</text>
<text x="63.6" y="64">E14</text>
<text x="114.8" y="64">F10</text>
<text x="114.8" y="65.6">H10</text>
<text x="114.8" y="60.8">E8</text>
<text x="155.6" y="64.5">GNT0#</text>
<text x="163.3" y="64.5">(20)</text>
<text x="63.5" y="68.8">C14</text>
<text x="63.5" y="70.4">D15</text>
<text x="63.6" y="72">K15</text>
<text x="63.8" y="67.2">J15</text>
<text x="114.8" y="68.8">L10</text>
<text x="114.8" y="67.2">K10</text>
<text x="114.8" y="70.4">F8</text>
<text x="223.7" y="72">8</text>
<text x="223.7" y="70.4">7</text>
<text x="223.7" y="68.8">6</text>
<text x="236.4" y="72">3</text>
<text x="236.4" y="70.4">4</text>
<text x="236.4" y="68.8">5</text>
<text x="259.6" y="69.3">+3V</text>
<text x="63.4" y="76.8">G16</text>
<text x="63.5" y="73.6">C15</text>
<text x="63.7" y="75.2">L16</text>
<text x="114.8" y="73.6">L17</text>
<text x="114.8" y="75.2">J17</text>
<text x="114.8" y="76.8">B16</text>
<text x="155.6" y="74.1">INTA#</text>
<text x="155.6" y="75.7">INTB#</text>
<text x="163.3" y="74.1">(20)</text>
<text x="163.3" y="75.7">(20)</text>
<text x="209" y="75.7">+3V</text>
<text x="222.9" y="75.2">10</text>
<text x="223.7" y="73.6">9</text>
<text x="236.4" y="75.2">1</text>
<text x="236.4" y="73.6">2</text>
<text x="63.5" y="81.6">H16</text>
<text x="63.5" y="83.2">D16</text>
<text x="63.6" y="80">E16</text>
<text x="63.8" y="78.4">J16</text>
<text x="114.8" y="78.4">K17</text>
<text x="114.8" y="81.6">C9</text>
<text x="114.8" y="83.2">B9</text>
<text x="155.6" y="82.1">PCLK_PCM</text>
<text x="164.4" y="82.1">(20)</text>
<text x="63.6" y="86.4">A16</text>
<text x="63.6" y="89.6">K12</text>
<text x="63.6" y="84.8">F16</text>
<text x="114.8" y="84.8">B8</text>
<text x="114.8" y="86.4">A8</text>
<text x="114.8" y="88">C8</text>
<text x="246.8" y="85.3">+3V</text>
<text x="17.6" y="90.1">(20,22)</text>
<text x="17.6" y="91.7">(20)</text>
<text x="17.6" y="93.3">(20)</text>
<text x="17.6" y="94.9">(20)</text>
<text x="25" y="90.1">CBE0#</text>
<text x="25" y="91.7">CBE1#</text>
<text x="25" y="93.3">CBE2#</text>
<text x="25" y="94.9">CBE3#</text>
<text x="63.6" y="91.2">K13</text>
<text x="63.6" y="94.4">K16</text>
<text x="63.6" y="92.8">F14</text>
<text x="114.8" y="92.8">D8</text>
<text x="131.3" y="94">A1AL:match to within 3000</text>
<text x="131.3" y="95.5">D = Length of PCI feedback and onboard devices = A + B + C</text>
<text x="17.5" y="101.3">(20,21)</text>
<text x="23.1" y="101.3">CLKRUN#</text>
<text x="64.3" y="100.8">D5</text>
<text x="114.8" y="97.6">L9</text>
<text x="114.8" y="99.2">K8</text>
<text x="114.8" y="100.8">K9</text>
<text x="155.6" y="101.3">IDERST#</text>
<text x="163.3" y="101.3">(18)</text>
<text x="246.8" y="96.5">+3V_S5</text>
<text x="114.8" y="102.4">J9</text>
<text x="155.6" y="102.9">PCIRST#</text>
<text x="163.3" y="102.9">(20)</text>
<text x="17.6" y="112.5">(17,21,22)</text>
<text x="17.6" y="109.3">(17,21,22)</text>
<text x="17.6" y="110.9">(17,21,22)</text>
<text x="26.3" y="112.5">LAD2</text>
<text x="26.3" y="109.3">LAD0</text>
<text x="26.3" y="110.9">LAD1</text>
<text x="64.3" y="112">C4</text>
<text x="64.4" y="108.8">A4</text>
<text x="64.4" y="110.4">B4</text>
<text x="64.4" y="113.6">A3</text>
<text x="114.8" y="113.6">B3</text>
<text x="12.7" y="118.9">(10,17,21,22)</text>
<text x="17.6" y="114.1">(17,21,22)</text>
<text x="22.5" y="118.9">LFRAME#</text>
<text x="26.3" y="114.1">LAD3</text>
<text x="64.3" y="118.4">D7</text>
<text x="64.4" y="120">B6</text>
<text x="114.8" y="118.4">B5</text>
<text x="155.6" y="118.9">LPC_CLK_EC</text>
<text x="166" y="118.9">(21)</text>
<text x="14.6" y="123.7">(17,20,21,22)</text>
<text x="17.6" y="120.5">(17)</text>
<text x="22.5" y="120.5">LDRQ#0</text>
<text x="24.4" y="123.7">SERIRQ</text>
<text x="64.3" y="121.6">C6</text>
<text x="64.3" y="123.2">D6</text>
<text x="114.8" y="123.2">C5</text>
<text x="174.8" y="123.7">PCI_CLK_DEBUG1</text>
<text x="188.9" y="123.7">(17)</text>
<text x="14.8" y="128.5">(17,21,22)</text>
<text x="22.5" y="128.5">LPC_RST#</text>
<text x="64.3" y="128">C7</text>
<text x="174.8" y="126.9">PCI_CLK_DEBUG2</text>
<text x="188.9" y="126.9">(22)</text>
<text x="64.3" y="137.6">U9</text>
<text x="64.4" y="134.4">T9</text>
<text x="114.8" y="134.4">T8</text>
<text x="114.8" y="137.6">T7</text>
<text x="31.4" y="138.1">+3V</text>
<text x="114.8" y="140.8">U8</text>
<text x="154" y="138.1">+3V</text>
<text x="63.6" y="145.6">P10</text>
<text x="114.8" y="145.6">P11</text>
<text x="212.9" y="201.3">Size</text>
<text x="219.3" y="201.3">Document Number</text>
<text x="265.7" y="201.3">Rev</text>
<text x="267.3" y="203.2">1A</text>
<text x="212.9" y="206.1">Date:</text>
<text x="219.3" y="206.1">Wednesday, April 25, 2007</text>
<text x="244.9" y="206.1">Sheet</text>
<text x="252.9" y="206.1">9</text>
<text x="257.7" y="206.1">of</text>
<text x="262.5" y="206.1">30</text>
</g>
<g font-size="1.4" fill="#000080">
<text x="225.7" y="34.9">RP33</text>
<text x="230.5" y="34.9">8.2KX8_10P8R</text>
<text x="225.7" y="50.9">RP34</text>
<text x="230.5" y="50.9">8.2KX8_10P8R</text>
<text x="154.6" y="58.1">T71</text>
<text x="154.6" y="56.5">T66</text>
<text x="154.6" y="59.7">T64</text>
<text x="154.6" y="61.3">T70</text>
<text x="154.6" y="69.3">T69</text>
<text x="154.6" y="66.1">T9</text>
<text x="154.6" y="67.7">T65</text>
<text x="154.6" y="70.9">T11</text>
<text x="225.7" y="66.9">RP35</text>
<text x="230.5" y="66.9">8.2KX8_10P8R</text>
<text x="154.6" y="77.3">T63</text>
<text x="136.1" y="81.3">R169</text>
<text x="145.7" y="81.3">22_4</text>
<text x="154.6" y="83.7">T13</text>
<text x="154.6" y="78.9">T8</text>
<text x="134.5" y="87.7">R165</text>
<text x="144.1" y="87.7">22_4</text>
<text x="154.6" y="86.9">T68</text>
<text x="154.6" y="85.3">T67</text>
<text x="227.3" y="84.5">R362</text>
<text x="238.5" y="84.5">10K_4</text>
<text x="227.3" y="95.7">R146</text>
<text x="238.5" y="95.7">*8.2K_4</text>
<text x="136.1" y="100.5">R388</text>
<text x="145.7" y="100.5">33_4</text>
<text x="154.6" y="98.1">T19</text>
<text x="154.6" y="99.7">T17</text>
<text x="136.1" y="102.1">R192</text>
<text x="145.7" y="102.1">33_4</text>
<text x="36.8" y="113.3">R366</text>
<text x="36.8" y="108.5">R364</text>
<text x="36.8" y="110.1">R365</text>
<text x="36.8" y="111.7">R367</text>
<text x="46.5" y="113.3">22_4</text>
<text x="46.5" y="108.5">22_4</text>
<text x="46.5" y="110.1">22_4</text>
<text x="46.5" y="111.7">22_4</text>
<text x="36.8" y="118.1">R360</text>
<text x="46.5" y="118.1">22_4 LFRAME#_R</text>
<text x="136.1" y="118.1">R363</text>
<text x="145.7" y="118.1">22_4</text>
<text x="154.6" y="114.1">T72</text>
<text x="25.5" y="122">T16</text>
<text x="136.1" y="122.9">R163</text>
<text x="145.7" y="122.9">22_4</text>
<text x="36.8" y="127.7">R353</text>
<text x="46.5" y="127.7">33_4</text>
<text x="136.1" y="126.1">R166</text>
<text x="145.7" y="126.1">22_4</text>
<text x="36.8" y="134.1">R167</text>
<text x="36.8" y="137.3">R211</text>
<text x="46.5" y="134.1">10K_4</text>
<text x="46.5" y="137.3">*10K_4</text>
<text x="136.1" y="137.3">R209</text>
<text x="145.7" y="137.3">*10K_4</text>
<text x="154.6" y="134.9">T27</text>
<text x="219.3" y="135.7">C485</text>
<text x="227.3" y="135.7">5P_4</text>
<text x="136.1" y="140.5">R170</text>
<text x="145.7" y="140.5">10K_4</text>
<text x="219.3" y="140.5">C180</text>
<text x="227.3" y="140.5">5P_4</text>
<text x="136.1" y="145.3">R162</text>
<text x="147.3" y="145.3">1K_4</text>
<text x="219.3" y="145.3">C171</text>
<text x="227.3" y="145.3">5P_4</text>
<text x="67.3" y="150.1">MCP67</text>
<text x="219.3" y="150.1">C178</text>
<text x="227.3" y="150.1">5P_4</text>
</g>
<g font-size="1.4" fill="#f00">
<text x="54.8" y="41.3">AD3</text>
<text x="54.8" y="38.1">AD1</text>
<text x="54.8" y="36.5">AD0</text>
<text x="54.8" y="39.7">AD2</text>
<text x="120.4" y="39.7">TRDY#</text>
<text x="120.4" y="36.5">FRAME#</text>
<text x="120.4" y="41.3">STOP#</text>
<text x="120.4" y="38.1">IRDY#</text>
<text x="214.8" y="38.1">PERR#</text>
<text x="214.8" y="36.5">TRDY#</text>
<text x="214.8" y="39.7">DEVSEL#</text>
<text x="214.8" y="41.3">REQ3#</text>
<text x="242" y="39.7">INTB#</text>
<text x="242" y="41.3">INTD#</text>
<text x="242" y="38.1">INTC#</text>
<text x="54.8" y="42.9">AD4</text>
<text x="54.8" y="47.7">AD7</text>
<text x="54.8" y="44.5">AD5</text>
<text x="54.8" y="46.1">AD6</text>
<text x="120.4" y="46.1">PERR#</text>
<text x="120.4" y="47.7">SERR#</text>
<text x="120.4" y="44.5">PAR</text>
<text x="120.4" y="42.9">DEVSEL#</text>
<text x="242" y="42.9">INTA#</text>
<text x="54.8" y="49.3">AD8</text>
<text x="54.8" y="50.9">AD9</text>
<text x="54.8" y="52.5">AD10</text>
<text x="120.4" y="49.3">PCI_PME#</text>
<text x="214.8" y="52.5">IRDY#</text>
<text x="54.8" y="57.3">AD13</text>
<text x="54.8" y="54.1">AD11</text>
<text x="54.8" y="58.9">AD14</text>
<text x="54.8" y="55.7">AD12</text>
<text x="120.4" y="55.7">REQ1#</text>
<text x="120.4" y="57.3">REQ2#</text>
<text x="120.4" y="54.1">REQ0#</text>
<text x="120.4" y="58.9">REQ3#</text>
<text x="214.8" y="55.7">SERR#</text>
<text x="214.8" y="57.3">STOP#</text>
<text x="214.8" y="54.1">FRAME#</text>
<text x="242" y="58.9">REQ1#</text>
<text x="242" y="57.3">LDRQ#0</text>
<text x="242" y="55.7">LDRQ#1</text>
<text x="54.8" y="62.1">AD16</text>
<text x="54.8" y="60.5">AD15</text>
<text x="54.8" y="63.7">AD17</text>
<text x="54.8" y="65.3">AD18</text>
<text x="120.4" y="65.3">GNT1#</text>
<text x="120.4" y="63.7">GNT0#</text>
<text x="120.4" y="60.5">REQ4#</text>
<text x="54.8" y="66.9">AD19</text>
<text x="54.8" y="71.7">AD22</text>
<text x="54.8" y="68.5">AD20</text>
<text x="54.8" y="70.1">AD21</text>
<text x="120.4" y="70.1">GNT4#</text>
<text x="120.4" y="68.5">GNT3#</text>
<text x="120.4" y="66.9">GNT2#</text>
<text x="214.8" y="70.1">REQ0#</text>
<text x="214.8" y="71.7">CLKRUN#</text>
<text x="214.8" y="68.5">REQ4#</text>
<text x="242" y="70.1">LAD0</text>
<text x="242" y="71.7">LAD1</text>
<text x="54.8" y="74.9">AD24</text>
<text x="54.8" y="76.5">AD25</text>
<text x="54.8" y="73.3">AD23</text>
<text x="120.4" y="73.3">INTA#</text>
<text x="120.4" y="74.9">INTB#</text>
<text x="120.4" y="76.5">INTC#</text>
<text x="214.8" y="73.3">REQ2#</text>
<text x="242" y="73.3">LAD3</text>
<text x="242" y="74.9">LAD2</text>
<text x="54.8" y="82.9">AD29</text>
<text x="54.8" y="81.3">AD28</text>
<text x="54.8" y="78.1">AD26</text>
<text x="54.8" y="79.7">AD27</text>
<text x="120.4" y="78.1">INTD#</text>
<text x="120.4" y="81.3">PCI_CLK_129_R</text>
<text x="120.4" y="82.9">PCI_CLK1</text>
<text x="54.8" y="86.1">AD31</text>
<text x="54.8" y="84.5">AD30</text>
<text x="120.4" y="86.1">PCI_CLK3</text>
<text x="120.4" y="87.7">PCI_CLK4</text>
<text x="120.4" y="84.5">PCI_CLK2</text>
<text x="218" y="84.5">SERIRQ</text>
<text x="120.4" y="92.5">PCI_CLKIN</text>
<text x="218" y="95.7">PCI_PME#</text>
<text x="120.4" y="100.5">IDERST_R#</text>
<text x="120.4" y="97.3">PCIRST3#</text>
<text x="120.4" y="98.9">PCIRST2#</text>
<text x="120.4" y="102.1">PCIRST_R#</text>
<text x="54.8" y="110.1">LAD1_R</text>
<text x="54.8" y="111.7">LAD2_R</text>
<text x="54.8" y="113.3">LAD3_R</text>
<text x="54.8" y="108.5">LAD0_R</text>
<text x="120.4" y="113.3">LPC_PD#</text>
<text x="54.8" y="119.7">LDRQ#0</text>
<text x="120.4" y="118.1">LPC_CLK_EC_R</text>
<text x="54.8" y="122.9">SERIRQ</text>
<text x="54.8" y="121.3">LDRQ#1</text>
<text x="120.4" y="122.9">PCI_CLK_DEBUG__R</text>
<text x="54.8" y="127.7">LPC_RST1#</text>
<text x="54.8" y="134.1">MCP67_TCK</text>
<text x="54.8" y="137.3">MCP67_TDI</text>
<text x="120.4" y="134.1">MCP67_TDO</text>
<text x="120.4" y="137.3">MCP67_TMS</text>
<text x="237.2" y="135.7">LPC_CLK_EC</text>
<text x="120.4" y="140.5">MCP67_TRST#</text>
<text x="237.2" y="140.5">PCLK_PCM</text>
<text x="120.4" y="145.3">TESTMODE_EN</text>
<text x="237.2" y="145.3">PCI_CLK_DEBUG__R</text>
<text x="237.2" y="150.1">PCI_CLKIN</text>
</g>
<g font-size="1.4" fill="#004080">
<text x="68.1" y="37.5">PCI_AD0</text>
<text x="68.1" y="39.1">PCI_AD1</text>
<text x="68.1" y="40.7">PCI_AD2</text>
<text x="103.8" y="37.5">PCI_FRAME#</text>
<text x="104.9" y="40.7">PCI_TRDY#</text>
<text x="105.4" y="39.1">PCI_IRDY#</text>
<text x="68.1" y="42.3">PCI_AD3</text>
<text x="68.1" y="43.9">PCI_AD4</text>
<text x="68.1" y="45.5">PCI_AD5</text>
<text x="68.1" y="47.1">PCI_AD6</text>
<text x="86.2" y="47.1">PCI_PERR#/GPIO_43(3V)/RS232_DCD#</text>
<text x="103.2" y="43.9">PCI_DEVSEL#</text>
<text x="104.9" y="42.3">PCI_STOP#</text>
<text x="106.7" y="45.5">PCI_PAR</text>
<text x="68.1" y="48.7">PCI_AD7</text>
<text x="68.1" y="50.3">PCI_AD8</text>
<text x="68.1" y="51.9">PCI_AD9</text>
<text x="68.1" y="53.5">PCI_AD10</text>
<text x="94" y="50.3">PCI_PME#/GPIO_30(3V_S5)</text>
<text x="104.9" y="48.7">PCI_SERR#</text>
<text x="68.1" y="55.1">PCI_AD11</text>
<text x="68.1" y="56.7">PCI_AD12</text>
<text x="68.1" y="58.3">PCI_AD13</text>
<text x="68.1" y="59.9">PCI_AD14</text>
<text x="86.4" y="58.3">PCI_REQ2#/GPIO_40(3V)/RS232_DSR#</text>
<text x="86.5" y="59.9">PCI_REQ3#/GPIO_38(3V)/RS232_CTS#</text>
<text x="104.9" y="55.1">PCI_REQ0#</text>
<text x="104.9" y="56.7">PCI_REQ1#</text>
<text x="68.1" y="61.5">PCI_AD15</text>
<text x="68.1" y="63.1">PCI_AD16</text>
<text x="68.1" y="64.7">PCI_AD17</text>
<text x="87" y="61.5">PCI_REQ4#/GPIO_52(3V)/RS232_SIN#</text>
<text x="105" y="64.7">PCI_GNT0#</text>
<text x="68.1" y="66.3">PCI_AD18</text>
<text x="68.1" y="67.9">PCI_AD19</text>
<text x="68.1" y="69.5">PCI_AD20</text>
<text x="68.1" y="71.1">PCI_AD21</text>
<text x="85.4" y="71.1">PCI_GNT4#/GPIO_53(3V)/RS232_SOUT#</text>
<text x="86.4" y="67.9">PCI_GNT2#/GPIO_41(3V)/RS232_DTR#</text>
<text x="86.5" y="69.5">PCI_GNT3#/GPIO_39(3V)/RS232_RTS#</text>
<text x="105" y="66.3">PCI_GNT1#</text>
<text x="68.1" y="72.7">PCI_AD22</text>
<text x="68.1" y="74.3">PCI_AD23</text>
<text x="68.1" y="75.9">PCI_AD24</text>
<text x="68.1" y="77.5">PCI_AD25</text>
<text x="105.1" y="74.3">PCI_INTW#</text>
<text x="105.6" y="75.9">PCI_INTX#</text>
<text x="105.6" y="77.5">PCI_INTY#</text>
<text x="68.1" y="79.1">PCI_AD26</text>
<text x="68.1" y="80.7">PCI_AD27</text>
<text x="68.1" y="82.3">PCI_AD28</text>
<text x="68.1" y="83.9">PCI_AD29</text>
<text x="105.6" y="79.1">PCI_INTZ#</text>
<text x="106.1" y="82.3">PCI_CLK0</text>
<text x="106.1" y="83.9">PCI_CLK1</text>
<text x="68.1" y="85.5">PCI_AD30</text>
<text x="68.1" y="87.1">PCI_AD31</text>
<text x="106.1" y="85.5">PCI_CLK2</text>
<text x="106.1" y="87.1">PCI_CLK3</text>
<text x="106.1" y="88.7">PCI_CLK4</text>
<text x="68.1" y="90.3">PCI_CBE0#</text>
<text x="68.1" y="91.9">PCI_CBE1#</text>
<text x="68.1" y="93.5">PCI_CBE2#</text>
<text x="68.1" y="95.1">PCI_CBE3#</text>
<text x="105.4" y="93.5">PCI_CLKIN</text>
<text x="68.1" y="101.5">PCI_CLKRUN#/GPIO_42(3V)</text>
<text x="103.2" y="98.3">PCI_RESET3#</text>
<text x="103.2" y="99.9">PCI_RESET2#</text>
<text x="103.2" y="101.5">PCI_RESET1#</text>
<text x="103.2" y="103.1">PCI_RESET0#</text>
<text x="68.1" y="109.5">LPC_AD0</text>
<text x="68.1" y="111.1">LPC_AD1</text>
<text x="68.1" y="112.7">LPC_AD2</text>
<text x="68.1" y="114.3">LPC_AD3</text>
<text x="68.1" y="119.1">LPC_FRAME#</text>
<text x="84.9" y="114.3">LPC_PWRDWN#/GPIO_54(3V)/EXT_NMI#</text>
<text x="105.7" y="119.1">LPC_CLK0</text>
<text x="68.1" y="120.7">LPC_DRQ0#/GPIO_50(3V)</text>
<text x="68.1" y="122.3">LPC_DRQ1#/GPIO_19(3V)/FANRPM1</text>
<text x="68.1" y="123.9">LPC_SERIRQ</text>
<text x="105.7" y="123.9">LPC_CLK1</text>
<text x="68.1" y="128.7">LPC_RESET#</text>
<text x="68.1" y="135.1">JTAG_TCK</text>
<text x="105.3" y="135.1">JTAG_TDO</text>
<text x="68.1" y="138.3">JTAG_TDI</text>
<text x="103.7" y="141.5">JTAG_TRST#</text>
<text x="105.3" y="138.3">JTAG_TMS</text>
<text x="68.1" y="146.3">PKG_TEST</text>
<text x="101.2" y="146.3">TEST_MODE_EN</text>
</g>
<g font-size="1.1">
<text x="28.5" y="1.2">5</text>
<text x="82.3" y="1.2">4</text>
<text x="136.1" y="1.2">3</text>
<text x="189.8" y="1.2">2</text>
<text x="243.6" y="1.2">1</text>
<text x=".4" y="28.2">D</text>
<text x="270.9" y="28.2">D</text>
<text x=".4" y="79.4">C</text>
<text x="270.9" y="79.4">C</text>
<text x=".4" y="130.6">B</text>
<text x="270.9" y="130.6">B</text>
<text x=".4" y="181.8">A</text>
<text x="270.9" y="181.8">A</text>
<text x="28.5" y="207.6">5</text>
<text x="82.3" y="207.6">4</text>
<text x="136.1" y="207.6">3</text>
<text x="189.8" y="207.6">2</text>
<text x="243.6" y="207.6">1</text>
</g>
</svg>
